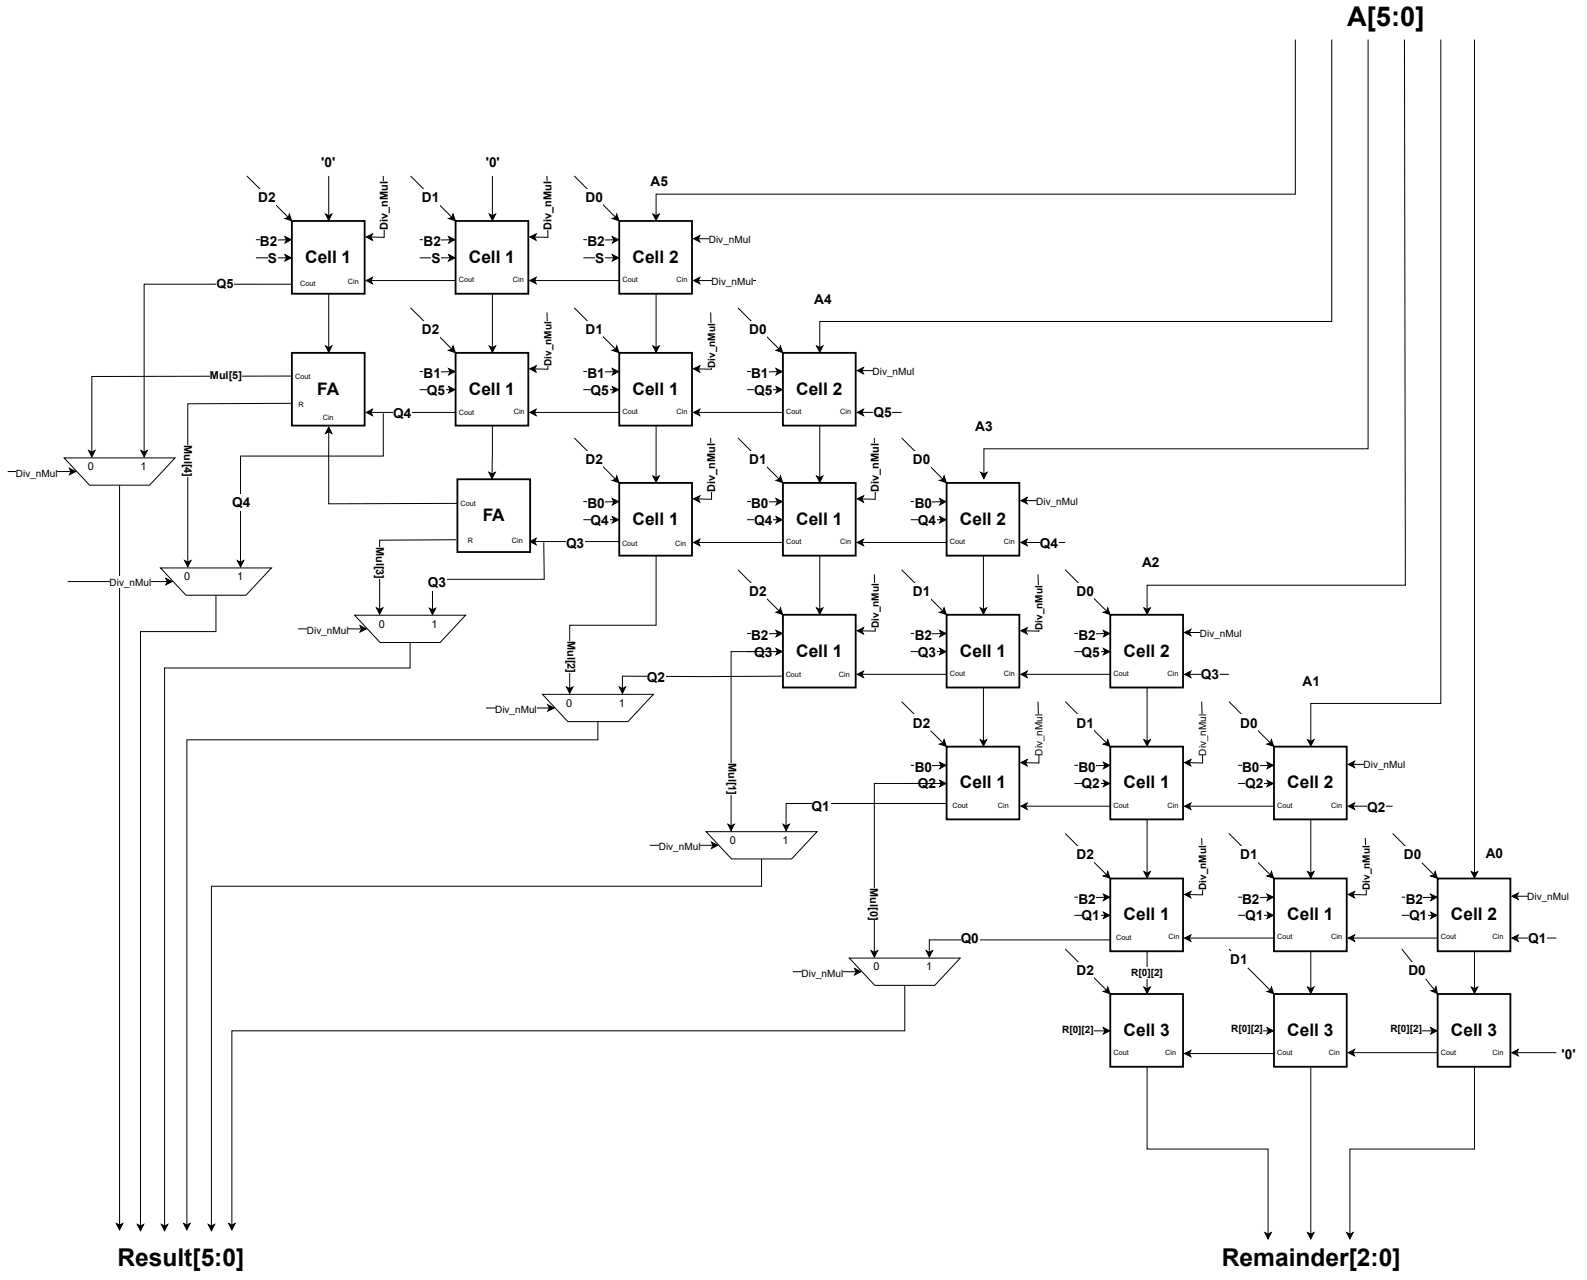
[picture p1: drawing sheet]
<svg xmlns="http://www.w3.org/2000/svg" width="443mm" height="357mm" viewBox="0 0 443 357" stroke-linecap="round" stroke-linejoin="round" font-family="sans-serif">
<path d="M71.4 71.9h8.5M79.5 71l1.8 .9-1.8 .9 .4-.9z" fill="none" stroke="#000" stroke-width=".28"/>
<path d="M79.5 71l1.8 .9-1.8 .9 .4-.9z" fill="#000"/>
<path d="M74.8 69.8h2.6v4.5h-2.6z" fill="#fff"/>
<path d="M68.9 49.1l11.5 11.5M79.5 60.9l.9-.3 .3-.9 .7 1.9z" fill="none" stroke="#000" stroke-width=".28"/>
<path d="M79.5 60.9l.9-.3 .3-.9 .7 1.9z" fill="#000"/>
<path d="M72 52.8h4.9v4.5h-4.9z" fill="#fff"/>
<path d="M90.8 59.7l.9 .5 .9-.5-.9 1.8zM91.7 49.1v11.1M106.9 49.1l.3 17.1-3.7-.1M102.1 66.1l1.8-.9-.4 .9 .4 .9z" fill="none" stroke="#000" stroke-width=".28"/>
<path d="M90.8 59.7l.9 .5 .9-.5-.9 1.8zM102.1 66.1l1.8-.9-.4 .9 .4 .9z" fill="#000"/>
<path d="M105.4 50.6h3.8v13.5h-3.8z" fill="#fff"/>
<path d="M71.4 66.8l8.5 .1M79.5 66l1.8 .9-1.8 .9 .4-.9z" fill="none" stroke="#000" stroke-width=".28"/>
<path d="M79.5 66l1.8 .9-1.8 .9 .4-.9z" fill="#000"/>
<path d="M72.6 65.2h4.8v4.6h-4.8z" fill="#fff"/>
<path d="M117.1 71.9h8.5M125.2 71l1.7 .9-1.7 .9 .4-.9z" fill="none" stroke="#000" stroke-width=".28"/>
<path d="M125.2 71l1.7 .9-1.7 .9 .4-.9z" fill="#000"/>
<path d="M120.5 69.8h2.5v4.5h-2.5z" fill="#fff"/>
<path d="M114.5 49.1l11.6 11.5M125.1 60.9l1-.3 .3-.9 .6 1.9z" fill="none" stroke="#000" stroke-width=".28"/>
<path d="M125.1 60.9l1-.3 .3-.9 .6 1.9z" fill="#000"/>
<path d="M117.7 52.8h4.8v4.5h-4.8z" fill="#fff"/>
<path d="M136.5 59.7l.9 .5 .9-.5-.9 1.8zM137.4 49.1v11.1M152.6 49.1l.2 17.1-3.7-.1M147.8 66.1l1.8-.9-.5 .9 .4 .9z" fill="none" stroke="#000" stroke-width=".28"/>
<path d="M136.5 59.7l.9 .5 .9-.5-.9 1.8zM147.8 66.1l1.8-.9-.5 .9 .4 .9z" fill="#000"/>
<path d="M151.1 50.6h3.8v13.5h-3.8z" fill="#fff"/>
<path d="M102.1 78.3l1.8-.9-.4 .9 .4 .8zM103.5 78.3h23.7M117.1 66.8l8.5 .1M125.1 66l1.8 .9-1.7 .9 .4-.9z" fill="none" stroke="#000" stroke-width=".28"/>
<path d="M102.1 78.3l1.8-.9-.4 .9 .4 .8zM125.1 66l1.8 .9-1.7 .9 .4-.9z" fill="#000"/>
<g fill="#fff">
<path d="M118.2 65.2h4.8v4.6h-4.8z"/>
<path d="M81.4 61.6h20.3v20.3h-20.3z"/>
</g>
<path d="M81.4 61.6h20.3v20.3h-20.3z" fill="none" stroke="#000" stroke-width=".51"/>
<path d="M127.1 61.6h20.3v20.3h-20.3z" fill="#fff"/>
<path d="M127.1 61.6h20.3v20.3h-20.3z" fill="none" stroke="#000" stroke-width=".51"/>
<path d="M162.7 71.9h8.6M170.8 71l1.8 .9-1.8 .9 .5-.9z" fill="none" stroke="#000" stroke-width=".28"/>
<path d="M170.8 71l1.8 .9-1.8 .9 .5-.9z" fill="#000"/>
<path d="M166.2 69.8h2.5v4.5h-2.5z" fill="#fff"/>
<path d="M160.2 49.1l11.5 11.5M172 59.7l.7 1.9-1.9-.7 .9-.3z" fill="none" stroke="#000" stroke-width=".28"/>
<path d="M172 59.7l.7 1.9-1.9-.7 .9-.3z" fill="#000"/>
<path d="M163.4 52.8h4.8v4.5h-4.8z" fill="#fff"/>
<path d="M361.4 11v43.2h-178.4v6M182.1 59.7l.9 .5 .9-.5-.9 1.8zM147.8 78.3l1.8-.9-.5 .9 .5 .8zM149.1 78.3h23.8M162.7 66.8l8.6 .1M170.8 66l1.8 .9-1.8 .9 .5-.9z" fill="none" stroke="#000" stroke-width=".28"/>
<path d="M147.8 78.3l1.8-.9-.5 .9 .5 .8zM170.8 66l1.8 .9-1.8 .9 .5-.9zM182.1 59.7l.9 .5 .9-.5-.9 1.8z" fill="#000"/>
<path d="M163.9 65.2h4.8v4.6h-4.8z" fill="#fff"/>
<path d="M193.5 66.6l1.7-.9-.4 .9 .4 .9zM194.8 66.6h13.6" fill="none" stroke="#000" stroke-width=".28"/>
<path d="M193.5 66.6l1.7-.9-.4 .9 .4 .9z" fill="#000"/>
<path d="M197.9 65.2h11.4v3.3h-11.4z" fill="#fff"/>
<path d="M193.5 78.3l1.7-.9-.4 .9 .4 .8zM194.8 78.3h16.1" fill="none" stroke="#000" stroke-width=".28"/>
<path d="M193.5 78.3l1.7-.9-.4 .9 .4 .8z" fill="#000"/>
<g fill="#fff">
<path d="M198.6 76.9h11.4v3.3h-11.4z"/>
<path d="M172.8 61.6h20.2v20.3h-20.2z"/>
</g>
<path d="M172.8 61.6h20.2v20.3h-20.2z" fill="none" stroke="#000" stroke-width=".51"/>
<path d="M117.1 108.7h8.5M125.2 107.8l1.7 .9-1.7 .9 .4-.9z" fill="none" stroke="#000" stroke-width=".28"/>
<path d="M125.2 107.8l1.7 .9-1.7 .9 .4-.9z" fill="#000"/>
<path d="M119.2 106.5h5.1v4.6h-5.1z" fill="#fff"/>
<path d="M114.5 85.9l11.6 11.5M125.1 97.7l1-.3 .3-.9 .6 1.9z" fill="none" stroke="#000" stroke-width=".28"/>
<path d="M125.1 97.7l1-.3 .3-.9 .6 1.9z" fill="#000"/>
<path d="M117.7 89.5h4.8v4.6h-4.8z" fill="#fff"/>
<path d="M152.6 87.1l.2 15.9-3.7-.1M147.8 102.9l1.8-.9-.5 .9 .4 .9z" fill="none" stroke="#000" stroke-width=".28"/>
<path d="M147.8 102.9l1.8-.9-.5 .9 .4 .9z" fill="#000"/>
<path d="M151.3 89.7h3.3v12.4h-3.3z" fill="#fff"/>
<path d="M117.1 103.6l8.5 .1M125.1 102.8l1.8 .8-1.7 1 .4-.9zM137.4 118.8l-.1 13.4M136.4 131.7l.9 .5 .9-.4-1 1.7z" fill="none" stroke="#000" stroke-width=".28"/>
<path d="M125.1 102.8l1.8 .8-1.7 1 .4-.9zM136.4 131.7l.9 .5 .9-.4-1 1.7z" fill="#000"/>
<path d="M118.2 102h4.8v4.5h-4.8z" fill="#fff"/>
<path d="M162.7 108.7h8.6M170.8 107.8l1.8 .9-1.8 .9 .5-.9z" fill="none" stroke="#000" stroke-width=".28"/>
<path d="M170.8 107.8l1.8 .9-1.8 .9 .5-.9z" fill="#000"/>
<path d="M164.9 106.5h5.1v4.6h-5.1z" fill="#fff"/>
<path d="M160.2 85.9l11.5 11.5M172 96.5l.7 1.9-1.9-.7 .9-.3z" fill="none" stroke="#000" stroke-width=".28"/>
<path d="M172 96.5l.7 1.9-1.9-.7 .9-.3z" fill="#000"/>
<path d="M163.4 89.5h4.8v4.6h-4.8z" fill="#fff"/>
<path d="M198.2 87.1l.3 15.9-3.7-.1M193.5 102.9l1.8-.9-.5 .9 .4 .9z" fill="none" stroke="#000" stroke-width=".28"/>
<path d="M193.5 102.9l1.8-.9-.5 .9 .4 .9z" fill="#000"/>
<path d="M197 90.2h3.3v12.4h-3.3z" fill="#fff"/>
<path d="M147.8 115l1.8-.8-.5 .8 .5 .9zM149.1 115h23.8M162.7 103.6l8.6 .1M170.8 102.8l1.8 .8-1.8 1 .5-.9z" fill="none" stroke="#000" stroke-width=".28"/>
<path d="M147.8 115l1.8-.8-.5 .8 .5 .9zM170.8 102.8l1.8 .8-1.8 1 .5-.9z" fill="#000"/>
<g fill="#fff">
<path d="M163.9 102h4.8v4.5h-4.8z"/>
<path d="M127.1 98.4h20.3v20.3h-20.3z"/>
</g>
<path d="M127.1 98.4h20.3v20.3h-20.3z" fill="none" stroke="#000" stroke-width=".51"/>
<path d="M172.8 98.4h20.2v20.3h-20.2z" fill="#fff"/>
<path d="M172.8 98.4h20.2v20.3h-20.2z" fill="none" stroke="#000" stroke-width=".51"/>
<path d="M208.4 108.7h8.5M216.5 107.8l1.8 .9-1.8 .9 .4-.9z" fill="none" stroke="#000" stroke-width=".28"/>
<path d="M216.5 107.8l1.8 .9-1.8 .9 .4-.9z" fill="#000"/>
<path d="M210.5 106.5h5.1v4.6h-5.1z" fill="#fff"/>
<path d="M205.9 85.9l11.5 11.5M217.7 96.5l.6 1.9-1.8-.7 .9-.3z" fill="none" stroke="#000" stroke-width=".28"/>
<path d="M217.7 96.5l.6 1.9-1.8-.7 .9-.3z" fill="#000"/>
<path d="M209 89.5h4.8v4.6h-4.8z" fill="#fff"/>
<path d="M371.5 11v78.7h-142.8v7.2M227.8 96.5l.9 .4 .9-.4-.9 1.8zM193.5 115l1.7-.8-.4 .8 .4 .9zM194.8 115h23.7M208.4 103.6l8.5 .1M216.5 102.8l1.8 .8-1.8 1 .4-.9z" fill="none" stroke="#000" stroke-width=".28"/>
<path d="M227.8 96.5l.9 .4 .9-.4-.9 1.8zM193.5 115l1.7-.8-.4 .8 .4 .9zM216.5 102.8l1.8 .8-1.8 1 .4-.9z" fill="#000"/>
<path d="M209.5 102h4.9v4.5h-4.9z" fill="#fff"/>
<path d="M239.1 103.4l1.8-.9-.5 .9 .5 .9zM240.4 103.4h13.7" fill="none" stroke="#000" stroke-width=".28"/>
<path d="M239.1 103.4l1.8-.9-.5 .9 .5 .9z" fill="#000"/>
<path d="M243.5 102h11.4v3.3h-11.4z" fill="#fff"/>
<path d="M239.1 115l1.8-.8-.5 .8 .5 .9zM240.4 115h11.1" fill="none" stroke="#000" stroke-width=".28"/>
<path d="M239.1 115l1.8-.8-.5 .8 .5 .9z" fill="#000"/>
<g fill="#fff">
<path d="M243.8 112.9h5.1v4.6h-5.1z"/>
<path d="M218.4 98.4h20.3v20.3h-20.3z"/>
</g>
<path d="M218.4 98.4h20.3v20.3h-20.3z" fill="none" stroke="#000" stroke-width=".51"/>
<path d="M136.5 96.5l.9 .4 .9-.4-.9 1.8zM137.4 82.1v14.8M182.1 96.5l.9 .4 .9-.4-.9 1.8zM183 82.1v14.8M162.7 145h8.6M170.8 144.1l1.8 .9-1.8 .9 .5-.9z" fill="none" stroke="#000" stroke-width=".28"/>
<path d="M136.5 96.5l.9 .4 .9-.4-.9 1.8zM182.1 96.5l.9 .4 .9-.4-.9 1.8zM170.8 144.1l1.8 .9-1.8 .9 .5-.9z" fill="#000"/>
<path d="M164.9 142.8h5.1v4.6h-5.1z" fill="#fff"/>
<path d="M160.2 122.1l11.5 11.6M170.8 134l.9-.3 .3-1 .7 1.9z" fill="none" stroke="#000" stroke-width=".28"/>
<path d="M170.8 134l.9-.3 .3-1 .7 1.9z" fill="#000"/>
<path d="M163.4 125.8h4.8v4.6h-4.8z" fill="#fff"/>
<path d="M193.5 139.1l1.8-.8-.5 .9 .4 .9zM198.2 122.1l.3 17.2-3.7-.1" fill="none" stroke="#000" stroke-width=".28"/>
<path d="M193.5 139.1l1.8-.8-.5 .9 .4 .9z" fill="#000"/>
<path d="M196.7 123.7h3.8v13.4h-3.8z" fill="#fff"/>
<path d="M162.7 139.9h8.6M170.8 139.1l1.8 .8-1.8 .9 .5-.9z" fill="none" stroke="#000" stroke-width=".28"/>
<path d="M170.8 139.1l1.8 .8-1.8 .9 .5-.9z" fill="#000"/>
<path d="M163.9 138.3h4.8v4.5h-4.8z" fill="#fff"/>
<path d="M208.4 145h8.5M216.5 144.1l1.8 .9-1.8 .9 .4-.9z" fill="none" stroke="#000" stroke-width=".28"/>
<path d="M216.5 144.1l1.8 .9-1.8 .9 .4-.9z" fill="#000"/>
<path d="M210.5 142.8h5.1v4.6h-5.1z" fill="#fff"/>
<path d="M205.9 122.1l11.5 11.6M216.5 134l.9-.3 .3-1 .6 1.9z" fill="none" stroke="#000" stroke-width=".28"/>
<path d="M216.5 134l.9-.3 .3-1 .6 1.9z" fill="#000"/>
<path d="M209 125.8h4.8v4.6h-4.8z" fill="#fff"/>
<path d="M239.1 139.1l1.8-.8-.5 .9 .5 .9zM243.9 122.1l.3 17.2-3.8-.1" fill="none" stroke="#000" stroke-width=".28"/>
<path d="M239.1 139.1l1.8-.8-.5 .9 .5 .9z" fill="#000"/>
<path d="M242.4 123.7h3.8v13.4h-3.8z" fill="#fff"/>
<path d="M208.4 139.9h8.5M216.5 139.1l1.8 .8-1.8 .9 .4-.9zM193.5 151.3l1.7-.9-.4 .9 .4 .9zM194.8 151.3h23.7" fill="none" stroke="#000" stroke-width=".28"/>
<path d="M216.5 139.1l1.8 .8-1.8 .9 .4-.9zM193.5 151.3l1.7-.9-.4 .9 .4 .9z" fill="#000"/>
<path d="M209.5 138.3h4.9v4.5h-4.9z" fill="#fff"/>
<path d="M147.8 151.1l1.8-.9-.5 .9 .5 .8zM149.1 151.1h23.8" fill="none" stroke="#000" stroke-width=".28"/>
<path d="M147.8 151.1l1.8-.9-.5 .9 .5 .8z" fill="#000"/>
<g fill="#fff">
<path d="M158 149.4h5.1v4.6h-5.1z"/>
<path d="M172.8 134.7h20.2v20.3h-20.2z"/>
</g>
<path d="M172.8 134.7h20.2v20.3h-20.2z" fill="none" stroke="#000" stroke-width=".51"/>
<path d="M218.4 134.7h20.3v20.3h-20.3z" fill="#fff"/>
<path d="M218.4 134.7h20.3v20.3h-20.3z" fill="none" stroke="#000" stroke-width=".51"/>
<path d="M254.1 145h8.5M262.1 144.1l1.8 .9-1.8 .9 .5-.9z" fill="none" stroke="#000" stroke-width=".28"/>
<path d="M262.1 144.1l1.8 .9-1.8 .9 .5-.9z" fill="#000"/>
<path d="M256.2 142.8h5.1v4.6h-5.1z" fill="#fff"/>
<path d="M251.5 122.1l11.6 11.6M262.1 134l1-.3 .3-1 .6 1.9z" fill="none" stroke="#000" stroke-width=".28"/>
<path d="M262.1 134l1-.3 .3-1 .6 1.9z" fill="#000"/>
<path d="M254.7 125.8h4.8v4.6h-4.8z" fill="#fff"/>
<path d="M381.7 11v114.2h-107.2v7M254.1 139.9h8.5M262.1 139.1l1.8 .8-1.7 .9 .4-.9zM273.6 131.8l.9 .4 .9-.4-.9 1.7zM239.1 151.3l1.8-.9-.5 .9 .5 .9zM240.4 151.3h23.8" fill="none" stroke="#000" stroke-width=".28"/>
<path d="M262.1 139.1l1.8 .8-1.7 .9 .4-.9zM273.6 131.8l.9 .4 .9-.4-.9 1.7zM239.1 151.3l1.8-.9-.5 .9 .5 .9z" fill="#000"/>
<path d="M255.2 138.3h4.8v4.5h-4.8z" fill="#fff"/>
<path d="M284.8 139.6l1.8-.8-.5 .8 .5 .9zM286.1 139.6h13.6" fill="none" stroke="#000" stroke-width=".28"/>
<path d="M284.8 139.6l1.8-.8-.5 .8 .5 .9z" fill="#000"/>
<path d="M289.2 138.3h11.4v3.2h-11.4z" fill="#fff"/>
<path d="M284.8 151.3l1.8-.9-.5 .9 .5 .9zM286.1 151.3h11.1" fill="none" stroke="#000" stroke-width=".28"/>
<path d="M284.8 151.3l1.8-.9-.5 .9 .5 .9z" fill="#000"/>
<g fill="#fff">
<path d="M290.2 149.4h5.1v4.6h-5.1z"/>
<path d="M264.1 134.7h20.3v20.3h-20.3z"/>
</g>
<path d="M264.1 134.7h20.3v20.3h-20.3z" fill="none" stroke="#000" stroke-width=".51"/>
<path d="M208.4 181.8h8.5M216.5 180.9l1.8 .9-1.8 .8 .4-.8z" fill="none" stroke="#000" stroke-width=".28"/>
<path d="M216.5 180.9l1.8 .9-1.8 .8 .4-.8z" fill="#000"/>
<path d="M210.5 179.6h5.1v4.6h-5.1z" fill="#fff"/>
<path d="M205.9 158.9l11.5 11.6M217.7 169.5l.6 1.9-1.8-.6 .9-.3z" fill="none" stroke="#000" stroke-width=".28"/>
<path d="M217.7 169.5l.6 1.9-1.8-.6 .9-.3z" fill="#000"/>
<path d="M209 162.6h4.8v4.6h-4.8z" fill="#fff"/>
<path d="M239.1 175.9l1.8-.8-.5 .9 .5 .9zM243.9 160.2l.3 15.8h-3.8" fill="none" stroke="#000" stroke-width=".28"/>
<path d="M239.1 175.9l1.8-.8-.5 .9 .5 .9z" fill="#000"/>
<path d="M242.6 162.7h3.3v12.5h-3.3z" fill="#fff"/>
<path d="M208.4 176.7h8.5M216.5 175.8l1.8 .9-1.8 .9 .4-.9z" fill="none" stroke="#000" stroke-width=".28"/>
<path d="M216.5 175.8l1.8 .9-1.8 .9 .4-.9z" fill="#000"/>
<path d="M209.5 175h4.9v4.6h-4.9z" fill="#fff"/>
<path d="M254.1 181.8h8.5M262.1 180.9l1.8 .9-1.8 .8 .5-.8z" fill="none" stroke="#000" stroke-width=".28"/>
<path d="M262.1 180.9l1.8 .9-1.8 .8 .5-.8z" fill="#000"/>
<path d="M256.2 179.6h5.1v4.6h-5.1z" fill="#fff"/>
<path d="M251.5 158.9l11.6 11.6M262.1 170.8l1-.3 .3-1 .6 1.9z" fill="none" stroke="#000" stroke-width=".28"/>
<path d="M262.1 170.8l1-.3 .3-1 .6 1.9z" fill="#000"/>
<path d="M254.7 162.6h4.8v4.6h-4.8z" fill="#fff"/>
<path d="M284.8 175.9l1.8-.8-.5 .9 .4 .9zM289.6 160.2l.2 15.8h-3.7" fill="none" stroke="#000" stroke-width=".28"/>
<path d="M284.8 175.9l1.8-.8-.5 .9 .4 .9z" fill="#000"/>
<path d="M288.3 163.2h3.3v12.5h-3.3z" fill="#fff"/>
<path d="M254.1 176.7h8.5M262.1 175.8l1.8 .9-1.7 .9 .4-.9zM239.1 188.1l1.8-.9-.5 .9 .5 .9zM240.4 188.1h23.8" fill="none" stroke="#000" stroke-width=".28"/>
<path d="M262.1 175.8l1.8 .9-1.7 .9 .4-.9zM239.1 188.1l1.8-.9-.5 .9 .5 .9z" fill="#000"/>
<g fill="#fff">
<path d="M255.2 175h4.8v4.6h-4.8z"/>
<path d="M218.4 171.5h20.3v20.3h-20.3z"/>
</g>
<path d="M218.4 171.5h20.3v20.3h-20.3z" fill="none" stroke="#000" stroke-width=".51"/>
<path d="M264.1 171.5h20.3v20.3h-20.3z" fill="#fff"/>
<path d="M264.1 171.5h20.3v20.3h-20.3z" fill="none" stroke="#000" stroke-width=".51"/>
<path d="M299.7 181.8h8.5M307.8 180.9l1.8 .9-1.8 .8 .4-.8z" fill="none" stroke="#000" stroke-width=".28"/>
<path d="M307.8 180.9l1.8 .9-1.8 .8 .4-.8z" fill="#000"/>
<path d="M301.9 179.6h5v4.6h-5z" fill="#fff"/>
<path d="M297.2 158.9l11.5 11.6M307.8 170.8l.9-.3 .3-1 .7 1.9z" fill="none" stroke="#000" stroke-width=".28"/>
<path d="M307.8 170.8l.9-.3 .3-1 .7 1.9z" fill="#000"/>
<path d="M300.3 162.6h4.9v4.6h-4.9z" fill="#fff"/>
<path d="M391.8 11l.3 152.2h-72.1v6.8M299.7 176.7h8.5M307.8 175.8l1.8 .9-1.8 .9 .4-.9zM319.1 169.5l.9 .5 .9-.5-.9 1.8zM284.8 188.1l1.8-.9-.5 .9 .5 .9zM286.1 188.1h23.8" fill="none" stroke="#000" stroke-width=".28"/>
<path d="M307.8 175.8l1.8 .9-1.8 .9 .4-.9zM319.1 169.5l.9 .5 .9-.5-.9 1.8zM284.8 188.1l1.8-.9-.5 .9 .5 .9z" fill="#000"/>
<path d="M300.9 175h4.8v4.6h-4.8z" fill="#fff"/>
<path d="M330.4 176.4l1.8-.9-.4 .9 .4 .9zM331.8 176.4h13.6" fill="none" stroke="#000" stroke-width=".28"/>
<path d="M330.4 176.4l1.8-.9-.4 .9 .4 .9z" fill="#000"/>
<path d="M334.8 175h11.5v3.3h-11.5z" fill="#fff"/>
<path d="M330.4 188.1l1.8-.9-.4 .9 .4 .9zM331.8 188.1h11" fill="none" stroke="#000" stroke-width=".28"/>
<path d="M330.4 188.1l1.8-.9-.4 .9 .4 .9z" fill="#000"/>
<g fill="#fff">
<path d="M335.1 185.9h5.1v4.6h-5.1z"/>
<path d="M309.7 171.5h20.3v20.3h-20.3z"/>
</g>
<path d="M309.7 171.5h20.3v20.3h-20.3z" fill="none" stroke="#000" stroke-width=".51"/>
<path d="M183 118.8v14.4M228.7 118.8v14.4M182.1 132.8l.9 .4 .9-.4-.9 1.7zM227.8 132.8l.9 .4 .9-.4-.9 1.7zM228.7 155.1v14.9M274.3 155.1v14.9M227.8 169.5l.9 .5 .9-.5-.9 1.8zM273.5 169.5l.8 .5 .9-.5-.9 1.8zM254.1 218.5h8.5M262.1 217.7l1.8 .8-1.8 .9 .5-.9z" fill="none" stroke="#000" stroke-width=".28"/>
<path d="M182.1 132.8l.9 .4 .9-.4-.9 1.7zM227.8 132.8l.9 .4 .9-.4-.9 1.7zM227.8 169.5l.9 .5 .9-.5-.9 1.8zM273.5 169.5l.8 .5 .9-.5-.9 1.8zM262.1 217.7l1.8 .8-1.8 .9 .5-.9z" fill="#000"/>
<path d="M256.2 216.4h5.1v4.5h-5.1z" fill="#fff"/>
<path d="M251.5 195.7l11.6 11.6M262.1 207.6l1-.3 .3-1 .6 1.9z" fill="none" stroke="#000" stroke-width=".28"/>
<path d="M262.1 207.6l1-.3 .3-1 .6 1.9z" fill="#000"/>
<path d="M254.7 199.4h4.8v4.6h-4.8z" fill="#fff"/>
<path d="M289.6 195.7l.2 17.1-3.7-.1M284.8 212.7l1.8-.8-.5 .8 .4 .9z" fill="none" stroke="#000" stroke-width=".28"/>
<path d="M284.8 212.7l1.8-.8-.5 .8 .4 .9z" fill="#000"/>
<path d="M288.3 199.3h3.3v11.4h-3.3z" fill="#fff"/>
<path d="M254.1 213.5h8.5M262.1 212.6l1.8 .9-1.7 .9 .4-.9z" fill="none" stroke="#000" stroke-width=".28"/>
<path d="M262.1 212.6l1.8 .9-1.7 .9 .4-.9z" fill="#000"/>
<path d="M255.2 211.8h4.8v4.6h-4.8z" fill="#fff"/>
<path d="M299.7 218.5h8.5M307.8 217.7l1.8 .8-1.8 .9 .4-.9z" fill="none" stroke="#000" stroke-width=".28"/>
<path d="M307.8 217.7l1.8 .8-1.8 .9 .4-.9z" fill="#000"/>
<path d="M301.9 216.4h5v4.5h-5z" fill="#fff"/>
<path d="M297.2 195.7l11.5 11.6M307.8 207.6l.9-.3 .3-1 .7 1.9z" fill="none" stroke="#000" stroke-width=".28"/>
<path d="M307.8 207.6l.9-.3 .3-1 .7 1.9z" fill="#000"/>
<path d="M300.3 199.4h4.9v4.6h-4.9z" fill="#fff"/>
<path d="M335.2 195.7l.3 17.1-3.7-.1M330.4 212.7l1.8-.8-.4 .8 .4 .9z" fill="none" stroke="#000" stroke-width=".28"/>
<path d="M330.4 212.7l1.8-.8-.4 .8 .4 .9z" fill="#000"/>
<path d="M334 199.3h3.3v11.4h-3.3z" fill="#fff"/>
<path d="M299.7 213.5h8.5M307.8 212.6l1.8 .9-1.8 .9 .4-.9zM284.8 224.9l1.8-.9-.5 .9 .5 .9zM286.1 224.9h23.8" fill="none" stroke="#000" stroke-width=".28"/>
<path d="M307.8 212.6l1.8 .9-1.8 .9 .4-.9zM284.8 224.9l1.8-.9-.5 .9 .5 .9z" fill="#000"/>
<g fill="#fff">
<path d="M300.9 211.8h4.8v4.6h-4.8z"/>
<path d="M264.1 208.3h20.3v20.3h-20.3z"/>
</g>
<path d="M264.1 208.3h20.3v20.3h-20.3z" fill="none" stroke="#000" stroke-width=".51"/>
<path d="M309.7 208.3h20.3v20.3h-20.3z" fill="#fff"/>
<path d="M309.7 208.3h20.3v20.3h-20.3z" fill="none" stroke="#000" stroke-width=".51"/>
<path d="M345.4 218.5h8.5M353.5 217.7l1.7 .8-1.7 .9 .4-.9z" fill="none" stroke="#000" stroke-width=".28"/>
<path d="M353.5 217.7l1.7 .8-1.7 .9 .4-.9z" fill="#000"/>
<path d="M347.5 216.4h5.1v4.5h-5.1z" fill="#fff"/>
<path d="M342.8 195.7l11.6 11.6M353.4 207.6l1-.3 .3-1 .6 1.9z" fill="none" stroke="#000" stroke-width=".28"/>
<path d="M353.4 207.6l1-.3 .3-1 .6 1.9z" fill="#000"/>
<path d="M346 199.4h4.8v4.6h-4.8z" fill="#fff"/>
<path d="M401.9 11v185.2h-36.2v10.6M345.4 213.5h8.5M353.4 212.6l1.8 .9-1.7 .9 .4-.9zM364.8 206.3l.9 .5 .9-.5-.9 1.8zM330.4 224.9l1.8-.9-.4 .9 .4 .9zM331.8 224.9h23.7" fill="none" stroke="#000" stroke-width=".28"/>
<path d="M353.4 212.6l1.8 .9-1.7 .9 .4-.9zM364.8 206.3l.9 .5 .9-.5-.9 1.8zM330.4 224.9l1.8-.9-.4 .9 .4 .9z" fill="#000"/>
<path d="M346.5 211.8h4.8v4.6h-4.8z" fill="#fff"/>
<path d="M376.1 213.2l1.8-.9-.5 .9 .5 .9zM377.4 213.2h13.6" fill="none" stroke="#000" stroke-width=".28"/>
<path d="M376.1 213.2l1.8-.9-.5 .9 .5 .9z" fill="#000"/>
<path d="M380.5 211.8h11.4v3.3h-11.4z" fill="#fff"/>
<path d="M376.1 224.9l1.8-.9-.5 .9 .5 .9zM377.4 224.9h11.1" fill="none" stroke="#000" stroke-width=".28"/>
<path d="M376.1 224.9l1.8-.9-.5 .9 .5 .9z" fill="#000"/>
<g fill="#fff">
<path d="M381.5 223h5.1v4.5h-5.1z"/>
<path d="M355.4 208.3h20.3v20.3h-20.3z"/>
</g>
<path d="M355.4 208.3h20.3v20.3h-20.3z" fill="none" stroke="#000" stroke-width=".51"/>
<path d="M299.7 255.3h8.5M307.8 254.4l1.8 .9-1.8 .9 .4-.9z" fill="none" stroke="#000" stroke-width=".28"/>
<path d="M307.8 254.4l1.8 .9-1.8 .9 .4-.9z" fill="#000"/>
<path d="M301.9 253.2h5v4.5h-5z" fill="#fff"/>
<path d="M297.2 232.5l11.5 11.5M307.8 244.3l.9-.3 .3-.9 .7 1.9z" fill="none" stroke="#000" stroke-width=".28"/>
<path d="M307.8 244.3l.9-.3 .3-.9 .7 1.9z" fill="#000"/>
<path d="M300.3 236.2h4.9v4.5h-4.9z" fill="#fff"/>
<path d="M335.2 233.8l.3 15.8-3.7-.1M330.4 249.5l1.8-.9-.4 .9 .4 .9z" fill="none" stroke="#000" stroke-width=".28"/>
<path d="M330.4 249.5l1.8-.9-.4 .9 .4 .9z" fill="#000"/>
<path d="M334 235.8h3.3v12.4h-3.3z" fill="#fff"/>
<path d="M299.7 250.2l8.5 .1M307.8 249.4l1.8 .9-1.8 .9 .4-.9z" fill="none" stroke="#000" stroke-width=".28"/>
<path d="M307.8 249.4l1.8 .9-1.8 .9 .4-.9z" fill="#000"/>
<path d="M300.9 248.6h4.8v4.6h-4.8z" fill="#fff"/>
<path d="M345.4 255.3h8.5M353.5 254.4l1.7 .9-1.7 .9 .4-.9z" fill="none" stroke="#000" stroke-width=".28"/>
<path d="M353.5 254.4l1.7 .9-1.7 .9 .4-.9z" fill="#000"/>
<path d="M347.5 253.2h5.1v4.5h-5.1z" fill="#fff"/>
<path d="M342.8 232.5l11.6 11.5M353.4 244.3l1-.3 .3-.9 .6 1.9z" fill="none" stroke="#000" stroke-width=".28"/>
<path d="M353.4 244.3l1-.3 .3-.9 .6 1.9z" fill="#000"/>
<path d="M346 236.2h4.8v4.5h-4.8z" fill="#fff"/>
<path d="M380.9 233.8l.2 15.8-3.7-.1M376.1 249.5l1.8-.9-.5 .9 .5 .9z" fill="none" stroke="#000" stroke-width=".28"/>
<path d="M376.1 249.5l1.8-.9-.5 .9 .5 .9z" fill="#000"/>
<path d="M379.6 235.8h3.3v12.4h-3.3z" fill="#fff"/>
<path d="M345.4 250.2l8.5 .1M353.4 249.4l1.8 .9-1.7 .9 .4-.9zM330.4 261.7l1.8-.9-.4 .9 .4 .9zM331.8 261.7h23.7M364.8 275.3l.9 .5 .9-.5-.9 1.8zM365.7 265.5v10.3" fill="none" stroke="#000" stroke-width=".28"/>
<path d="M353.4 249.4l1.8 .9-1.7 .9 .4-.9zM330.4 261.7l1.8-.9-.4 .9 .4 .9zM364.8 275.3l.9 .5 .9-.5-.9 1.8z" fill="#000"/>
<g fill="#fff">
<path d="M346.5 248.6h4.8v4.6h-4.8z"/>
<path d="M309.7 245h20.3v20.3h-20.3z"/>
</g>
<path d="M309.7 245h20.3v20.3h-20.3z" fill="none" stroke="#000" stroke-width=".51"/>
<path d="M355.4 245h20.3v20.3h-20.3z" fill="#fff"/>
<path d="M355.4 245h20.3v20.3h-20.3z" fill="none" stroke="#000" stroke-width=".51"/>
<path d="M391 255.3h8.6M399.1 254.4l1.8 .9-1.8 .9 .5-.9z" fill="none" stroke="#000" stroke-width=".28"/>
<path d="M399.1 254.4l1.8 .9-1.8 .9 .5-.9z" fill="#000"/>
<path d="M393.2 253.2h5.1v4.5h-5.1z" fill="#fff"/>
<path d="M388.5 232.5l11.5 11.5M399.1 244.3l.9-.3 .4-.9 .6 1.9z" fill="none" stroke="#000" stroke-width=".28"/>
<path d="M399.1 244.3l.9-.3 .4-.9 .6 1.9z" fill="#000"/>
<path d="M391.7 236.2h4.8v4.5h-4.8z" fill="#fff"/>
<path d="M411.3 11v232.6M391 250.2l8.6 .1M399.1 249.4l1.8 .9-1.8 .9 .5-.9zM410.4 243.1l.9 .5 .9-.5-.9 1.8zM376.1 261.7l1.8-.9-.5 .9 .5 .9zM377.4 261.7h23.8" fill="none" stroke="#000" stroke-width=".28"/>
<path d="M399.1 249.4l1.8 .9-1.8 .9 .5-.9zM410.4 243.1l.9 .5 .9-.5-.9 1.8zM376.1 261.7l1.8-.9-.5 .9 .5 .9z" fill="#000"/>
<path d="M392.2 248.6h4.8v4.6h-4.8z" fill="#fff"/>
<path d="M421.8 250l1.7-.9-.4 .9 .4 .9zM423.1 250h13.6" fill="none" stroke="#000" stroke-width=".28"/>
<path d="M421.8 250l1.7-.9-.4 .9 .4 .9z" fill="#000"/>
<path d="M426.2 248.6h11.4v3.3h-11.4z" fill="#fff"/>
<path d="M421.8 261.7l1.7-.9-.4 .9 .4 .9zM423.1 261.7h11.1" fill="none" stroke="#000" stroke-width=".28"/>
<path d="M421.8 261.7l1.7-.9-.4 .9 .4 .9z" fill="#000"/>
<path d="M426.4 259.5h5.1v4.6h-5.1z" fill="#fff"/>
<path d="M410.4 275.3l.9 .5 .9-.5-.9 1.8zM411.3 265.5v10.3" fill="none" stroke="#000" stroke-width=".28"/>
<path d="M410.4 275.3l.9 .5 .9-.5-.9 1.8z" fill="#000"/>
<path d="M401.1 245h20.3v20.3h-20.3z" fill="#fff"/>
<path d="M401.1 245h20.3v20.3h-20.3z" fill="none" stroke="#000" stroke-width=".51"/>
<g fill="none" stroke="#000" stroke-width=".28">
<path d="M90.8 96.5l.9 .4 .9-.4-.9 1.8zM91.7 82.1v14.8M91.7 119.1l.9 1.8-.9-.4-.9 .4zM102.1 115l1.8-.8-.4 .8 .4 .9zM103.5 115h23.7M91.7 120.5v20l35.8-.1M274.3 191.9v14.9M320 191.9v14.9M273.5 206.3l.8 .5 .9-.5-.9 1.8zM319.1 206.3l.9 .5 .9-.5-.9 1.8zM320 228.7v14.9M365.7 228.7v14.9"/>
<path d="M319.1 243.1l.9 .5 .9-.5-.9 1.8zM364.8 243.1l.9 .5 .9-.5-.9 1.8z"/>
</g>
<path d="M90.8 96.5l.9 .4 .9-.4-.9 1.8zM91.7 119.1l.9 1.8-.9-.4-.9 .4zM102.1 115l1.8-.8-.4 .8 .4 .9zM273.5 206.3l.8 .5 .9-.5-.9 1.8zM319.1 206.3l.9 .5 .9-.5-.9 1.8zM319.1 243.1l.9 .5 .9-.5-.9 1.8zM364.8 243.1l.9 .5 .9-.5-.9 1.8z" fill="#000"/>
<g fill="#fff">
<path d="M109.8 113.1h5.1v4.6h-5.1z"/>
<path d="M81.4 98.4h20.3v20.3h-20.3z"/>
</g>
<path d="M81.4 98.4h20.3v20.3h-20.3z" fill="none" stroke="#000" stroke-width=".51"/>
<path d="M2.2 131.5h17.6M19.4 130.6l1.8 .9-1.8 .9 .4-.9z" fill="none" stroke="#000" stroke-width=".28"/>
<path d="M19.4 130.6l1.8 .9-1.8 .9 .4-.9z" fill="#000"/>
<path d="M4.6 130.4h11.4v3.3h-11.4z" fill="#fff"/>
<path d="M33.4 135.3v206.4M32.5 341.3l.9 .4 .8-.4-.8 1.8z" fill="none" stroke="#000" stroke-width=".28"/>
<path d="M32.5 341.3l.9 .4 .8-.4-.8 1.8z" fill="#000"/>
<path d="M17.9 127.7h30.9l-7.1 7.6h-16.7z" fill="#fff"/>
<path d="M17.9 127.7h30.9l-7.1 7.6h-16.7z" fill="none" stroke="#000" stroke-width=".28"/>
<path d="M127.6 133.7h20.3v20.3h-20.3z" fill="#fff"/>
<path d="M127.6 133.7h20.3v20.3h-20.3z" fill="none" stroke="#000" stroke-width=".51"/>
<path d="M81.6 79.3h-41.4v46.8M39.3 125.7l.9 .4 .9-.4-.9 1.7z" fill="none" stroke="#000" stroke-width=".28"/>
<path d="M39.3 125.7l.9 .4 .9-.4-.9 1.7z" fill="#000"/>
<path d="M60.4 77.1h4.8v4.3h-4.8z" fill="#fff"/>
<path d="M81.6 104.9l-56 .1v21.1M24.7 125.7l.9 .4 .9-.4-.9 1.7z" fill="none" stroke="#000" stroke-width=".28"/>
<path d="M24.7 125.7l.9 .4 .9-.4-.9 1.7z" fill="#000"/>
<path d="M58.6 103h8.9v3.8h-8.9z" fill="#fff"/>
<path d="M18.9 162.2h27.8M46.3 161.3l1.7 .9-1.7 .9 .4-.9z" fill="none" stroke="#000" stroke-width=".28"/>
<path d="M46.3 161.3l1.7 .9-1.7 .9 .4-.9z" fill="#000"/>
<path d="M30.7 160.8h11.4v3.3h-11.4z" fill="#fff"/>
<path d="M106.9 115.3v11.9h-39.8v29.6M66.2 156.4l.9 .4 .9-.4-.9 1.7z" fill="none" stroke="#000" stroke-width=".28"/>
<path d="M66.2 156.4l.9 .4 .9-.4-.9 1.7z" fill="#000"/>
<path d="M64.9 137.7h5.1v4.6h-5.1z" fill="#fff"/>
<path d="M60.2 166v10.2h-21v165.8M38.3 341.5l.9 .5 .9-.5-.9 1.8z" fill="none" stroke="#000" stroke-width=".28"/>
<path d="M38.3 341.5l.9 .5 .9-.5-.9 1.8z" fill="#000"/>
<path d="M44.8 158.4h30.9l-7.1 7.6h-16.7z" fill="#fff"/>
<path d="M81.6 112.5l-29.2 .1v44.2M44.8 158.4h30.9l-7.1 7.6h-16.7zM51.5 156.4l.9 .4 .9-.4-.9 1.7z" fill="none" stroke="#000" stroke-width=".28"/>
<path d="M51.5 156.4l.9 .4 .9-.4-.9 1.7z" fill="#000"/>
<path d="M50.4 124.2h3.8v8.9h-3.8z" fill="#fff"/>
<path d="M83.2 175.4h17.7M100.4 174.5l1.8 .9-1.8 .9 .5-.9z" fill="none" stroke="#000" stroke-width=".28"/>
<path d="M100.4 174.5l1.8 .9-1.8 .9 .5-.9z" fill="#000"/>
<path d="M85.7 174.3h11.5v3.3h-11.5z" fill="#fff"/>
<path d="M151.7 151.3l.1 10.3h-31.2l.1 8.5M119.8 169.7l.9 .4 .8-.4-.8 1.7z" fill="none" stroke="#000" stroke-width=".28"/>
<path d="M119.8 169.7l.9 .4 .8-.4-.8 1.7z" fill="#000"/>
<path d="M119.5 160.3h5.1v4.6h-5.1z" fill="#fff"/>
<path d="M114.4 179.2v7.1h-68.5v155.7M45 341.5l.9 .5 .9-.5-.9 1.8z" fill="none" stroke="#000" stroke-width=".28"/>
<path d="M45 341.5l.9 .5 .9-.5-.9 1.8z" fill="#000"/>
<path d="M98.9 171.6h31l-7.1 7.6h-16.8z" fill="#fff"/>
<path d="M127.2 150.6l-21.3 .1v19.3M98.9 171.6h31l-7.1 7.6h-16.8zM105 169.5l.9 .5 .9-.5-.9 1.8z" fill="none" stroke="#000" stroke-width=".28"/>
<path d="M105 169.5l.9 .5 .9-.5-.9 1.8z" fill="#000"/>
<path d="M103.9 152.6h3.8v8.9h-3.8z" fill="#fff"/>
<path d="M135.6 197.5h17.7M152.8 196.6l1.8 .9-1.8 .9 .5-.9z" fill="none" stroke="#000" stroke-width=".28"/>
<path d="M152.8 196.6l1.8 .9-1.8 .9 .5-.9z" fill="#000"/>
<path d="M138.3 196.3h11.4v3.3h-11.4z" fill="#fff"/>
<path d="M166.8 201.3v5.1h-114.7v135.3M51.2 341.3l.9 .4 .9-.4-.9 1.8z" fill="none" stroke="#000" stroke-width=".28"/>
<path d="M51.2 341.3l.9 .4 .9-.4-.9 1.8z" fill="#000"/>
<path d="M151.3 193.7h31l-7.1 7.6h-16.8z" fill="#fff"/>
<path d="M183 155.1v19.3h-24.1v17.7M151.3 193.7h31l-7.1 7.6h-16.8zM158 191.6l.9 .5 .9-.5-.9 1.8z" fill="none" stroke="#000" stroke-width=".28"/>
<path d="M158 191.6l.9 .5 .9-.5-.9 1.8z" fill="#000"/>
<path d="M157.3 178.8h3.8v8.9h-3.8z" fill="#fff"/>
<path d="M172.8 191.6l.8 .5 .9-.5-.9 1.8zM218.5 188.6h-44.9v3.5" fill="none" stroke="#000" stroke-width=".28"/>
<path d="M172.8 191.6l.8 .5 .9-.5-.9 1.8z" fill="#000"/>
<path d="M180.6 186.7h5.1v4.6h-5.1z" fill="#fff"/>
<path d="M181.2 235.8h17.7M198.5 234.9l1.7 .9-1.7 .9 .4-.9z" fill="none" stroke="#000" stroke-width=".28"/>
<path d="M198.5 234.9l1.7 .9-1.7 .9 .4-.9z" fill="#000"/>
<path d="M183.9 234.6h11.4v3.3h-11.4z" fill="#fff"/>
<path d="M212.5 239.6v7.6h-153.5v94.8M58.1 341.5l.9 .5 .9-.5-.9 1.8z" fill="none" stroke="#000" stroke-width=".28"/>
<path d="M58.1 341.5l.9 .5 .9-.5-.9 1.8z" fill="#000"/>
<path d="M197 232h30.9l-7.1 7.6h-16.7z" fill="#fff"/>
<path d="M218.5 181.8h-14.5v48.6M197 232h30.9l-7.1 7.6h-16.7zM203.1 229.9l.9 .5 .8-.5-.8 1.8z" fill="none" stroke="#000" stroke-width=".28"/>
<path d="M203.1 229.9l.9 .5 .8-.5-.8 1.8z" fill="#000"/>
<path d="M202.2 212.8h3.8v8.9h-3.8z" fill="#fff"/>
<path d="M218.4 229.9l.9 .5 .9-.5-.9 1.8zM264.2 224.1h-44.9v6.3" fill="none" stroke="#000" stroke-width=".28"/>
<path d="M218.4 229.9l.9 .5 .9-.5-.9 1.8z" fill="#000"/>
<path d="M226.5 222.7h5.1v4.6h-5.1z" fill="#fff"/>
<path d="M221.2 271h17.7M238.4 270.2l1.8 .8-1.8 .9 .5-.9z" fill="none" stroke="#000" stroke-width=".28"/>
<path d="M238.4 270.2l1.8 .8-1.8 .9 .5-.9z" fill="#000"/>
<path d="M223.7 269.9h11.5v3.3h-11.5z" fill="#fff"/>
<path d="M252.4 274.9v12.6h-187.7v54.2M63.8 341.3l.9 .4 .9-.4-.9 1.8z" fill="none" stroke="#000" stroke-width=".28"/>
<path d="M63.8 341.3l.9 .4 .9-.4-.9 1.8z" fill="#000"/>
<path d="M236.9 267.2h31l-7.1 7.7h-16.8z" fill="#fff"/>
<path d="M264.2 218.5h-20.3v47.1M236.9 267.2h31l-7.1 7.7h-16.8zM243 265.2l.9 .4 .9-.4-.9 1.8z" fill="none" stroke="#000" stroke-width=".28"/>
<path d="M243 265.2l.9 .4 .9-.4-.9 1.8z" fill="#000"/>
<path d="M241.8 247.8h3.8v8.9h-3.8z" fill="#fff"/>
<path d="M258.4 265.2l.9 .4 .8-.4-.8 1.8zM309.9 262.2h-50.6v3.4" fill="none" stroke="#000" stroke-width=".28"/>
<path d="M258.4 265.2l.9 .4 .8-.4-.8 1.8z" fill="#000"/>
<path d="M268.1 259.5h5.1v4.6h-5.1z" fill="#fff"/>
<path d="M389.3 287.5h10.3M399.1 286.7l1.8 .8-1.8 .9 .5-.9zM411.3 297.7v22.8h-34.7v23.8M421.8 293.6l1.7-.9-.4 .9 .4 .9zM423.1 293.6h11.1M375.7 343.8l.9 .5 .9-.5-.9 1.8z" fill="none" stroke="#000" stroke-width=".28"/>
<path d="M399.1 286.7l1.8 .8-1.8 .9 .5-.9zM421.8 293.6l1.7-.9-.4 .9 .4 .9zM375.7 343.8l.9 .5 .9-.5-.9 1.8z" fill="#000"/>
<g fill="#fff">
<path d="M387.9 285.4h8.8v3.3h-8.8z"/>
<path d="M401.1 277.3h20.3v20.3h-20.3z"/>
</g>
<path d="M401.1 277.3h20.3v20.3h-20.3z" fill="none" stroke="#000" stroke-width=".51"/>
<path d="M343.6 287.5h10.3M353.5 286.7l1.7 .8-1.7 .9 .4-.9zM365.7 297.7v46.6M364.8 343.8l.9 .5 .9-.5-.9 1.8z" fill="none" stroke="#000" stroke-width=".28"/>
<path d="M353.5 286.7l1.7 .8-1.7 .9 .4-.9zM364.8 343.8l.9 .5 .9-.5-.9 1.8z" fill="#000"/>
<g fill="#fff">
<path d="M343.5 285.4h8.9v3.3h-8.9z"/>
<path d="M355.4 277.3h20.3v20.3h-20.3z"/>
</g>
<path d="M355.4 277.3h20.3v20.3h-20.3z" fill="none" stroke="#000" stroke-width=".51"/>
<path d="M297.9 287.5h10.3M307.8 286.7l1.8 .8-1.8 .9 .4-.9z" fill="none" stroke="#000" stroke-width=".28"/>
<path d="M307.8 286.7l1.8 .8-1.8 .9 .4-.9z" fill="#000"/>
<path d="M296.3 285.6h8.9v3.3h-8.9z" fill="#fff"/>
<path d="M320 297.7v22.8h33.7v23.8M352.9 343.8l.8 .5 .9-.5-.9 1.8z" fill="none" stroke="#000" stroke-width=".28"/>
<path d="M352.9 343.8l.8 .5 .9-.5-.9 1.8z" fill="#000"/>
<path d="M309.7 277.3h20.3v20.3h-20.3z" fill="#fff"/>
<path d="M309.7 277.3h20.3v20.3h-20.3z" fill="none" stroke="#000" stroke-width=".51"/>
<path d="M319.1 275.3l.9 .5 .9-.5-.9 1.8zM320 265.5v10.3" fill="none" stroke="#000" stroke-width=".28"/>
<path d="M319.1 275.3l.9 .5 .9-.5-.9 1.8z" fill="#000"/>
<path d="M315.6 269.7h8.8v3.3h-8.8z" fill="#fff"/>
<path d="M391 264.7l9.2 11.4M399.2 276.3l1-.2 .4-.9 .4 2zM330.4 293.9l1.8-.9-.4 .9 .4 .9zM331.8 293.9h23.7M376.1 293.6l1.8-.9-.5 .9 .5 .9zM377.4 293.6h23.8" fill="none" stroke="#000" stroke-width=".28"/>
<path d="M399.2 276.3l1-.2 .4-.9 .4 2zM330.4 293.9l1.8-.9-.4 .9 .4 .9zM376.1 293.6l1.8-.9-.5 .9 .5 .9z" fill="#000"/>
<path d="M392.9 268.4h4.9v4.6h-4.9z" fill="#fff"/>
<path d="M342.8 264.7l11.6 11.5M353.4 276.6l1-.4 .3-.9 .6 1.9z" fill="none" stroke="#000" stroke-width=".28"/>
<path d="M353.4 276.6l1-.4 .3-.9 .6 1.9z" fill="#000"/>
<path d="M343.2 265.3h4.8v4.6h-4.8z" fill="#fff"/>
<path d="M297.2 264.7l11.5 11.5M307.8 276.6l.9-.4 .3-.9 .7 1.9z" fill="none" stroke="#000" stroke-width=".28"/>
<path d="M307.8 276.6l.9-.4 .3-.9 .7 1.9z" fill="#000"/>
<path d="M300.3 268.4h4.9v4.6h-4.9z" fill="#fff"/>
<text font-size="7.6" x="375.8" y="7.4">A[5:0]</text>
<g font-size="6.8">
<text x="32.8" y="353.1">Result[5:0]</text>
<text x="340.9" y="353.1">Remainder[2:0]</text>
</g>
<g font-size="4.8">
<text x="85.1" y="73.3">Cell 1</text>
<text x="130.8" y="73.3">Cell 1</text>
<text x="176.5" y="73.3">Cell 2</text>
<text x="88.5" y="110.1">FA</text>
<text x="130.8" y="110.1">Cell 1</text>
<text x="176.5" y="110.1">Cell 1</text>
<text x="222.1" y="110.1">Cell 2</text>
<text x="134.7" y="145.4">FA</text>
<text x="176.5" y="146.4">Cell 1</text>
<text x="222.1" y="146.4">Cell 1</text>
<text x="267.8" y="146.4">Cell 2</text>
<text x="222.1" y="183.2">Cell 1</text>
<text x="267.8" y="183.2">Cell 1</text>
<text x="313.4" y="183.2">Cell 2</text>
<text x="267.8" y="219.9">Cell 1</text>
<text x="313.4" y="219.9">Cell 1</text>
<text x="359.1" y="219.9">Cell 2</text>
<text x="313.4" y="256.7">Cell 1</text>
<text x="359.1" y="256.7">Cell 1</text>
<text x="404.8" y="256.7">Cell 2</text>
<text x="313.4" y="288.9">Cell 3</text>
<text x="359.1" y="288.9">Cell 3</text>
<text x="404.8" y="288.9">Cell 3</text>
</g>
<g font-size="3.8">
<text x="89.6" y="46.7">'0'</text>
<text x="135.5" y="46.7">'0'</text>
<text x="181.5" y="51.7">A5</text>
<text x="72" y="56.3">D2</text>
<text x="117.7" y="56.3">D1</text>
<text x="163.3" y="56.3">D0</text>
<text x="72.5" y="68.7">B2</text>
<text x="118.2" y="68.7">B2</text>
<text x="163.8" y="68.7">B2</text>
<text x="74.7" y="73.3">S</text>
<text x="120.4" y="73.3">S</text>
<text x="166" y="73.3">S</text>
<text x="227.1" y="84.7">A4</text>
<text x="117.7" y="93.1">D2</text>
<text x="163.3" y="93.1">D1</text>
<text x="209" y="93.1">D0</text>
<text x="118.2" y="105.5">B1</text>
<text x="163.8" y="105.5">B1</text>
<text x="209.5" y="105.5">B1</text>
<text x="119.1" y="110.1">Q5</text>
<text x="164.8" y="110.1">Q5</text>
<text x="210.4" y="110.1">Q5</text>
<text x="109.7" y="116.7">Q4</text>
<text x="243.7" y="116.4">Q5</text>
<text x="272" y="120.2">A3</text>
<text x="163.3" y="129.4">D2</text>
<text x="209" y="129.4">D1</text>
<text x="254.7" y="129.4">D0</text>
<text x="64.8" y="141.3">Q4</text>
<text x="163.8" y="141.8">B0</text>
<text x="209.5" y="141.8">B0</text>
<text x="255.2" y="141.8">B0</text>
<text x="164.8" y="146.4">Q4</text>
<text x="210.4" y="146.4">Q4</text>
<text x="256.1" y="146.4">Q4</text>
<text x="157.9" y="153">Q3</text>
<text x="290.1" y="153">Q4</text>
<text x="318.6" y="158.3">A2</text>
<text x="119.4" y="163.9">Q3</text>
<text x="209" y="166.2">D2</text>
<text x="254.7" y="166.2">D1</text>
<text x="300.3" y="166.2">D0</text>
<text x="209.5" y="178.6">B2</text>
<text x="255.2" y="178.6">B2</text>
<text x="300.8" y="178.6">B2</text>
<text x="210.4" y="183.2">Q3</text>
<text x="256.1" y="183.2">Q3</text>
<text x="301.7" y="183.2">Q5</text>
<text x="180.5" y="190.3">Q2</text>
<text x="335" y="189.5">Q3</text>
<text x="363.4" y="191.3">A1</text>
<text x="254.7" y="202.9">D2</text>
<text x="300.3" y="202.9">D1</text>
<text x="346" y="202.9">D0</text>
<text x="255.2" y="215.4">B0</text>
<text x="300.8" y="215.4">B0</text>
<text x="346.5" y="215.4">B0</text>
<text x="256.1" y="219.9">Q2</text>
<text x="301.7" y="219.9">Q2</text>
<text x="347.4" y="219.9">Q2</text>
<text x="226.4" y="226.3">Q1</text>
<text x="381.4" y="226.5">Q2</text>
<text x="300.3" y="239.7">D2</text>
<text x="346" y="239.7">D1</text>
<text x="391.6" y="239.7">D0</text>
<text x="414.5" y="239.5">A0</text>
<text x="300.8" y="252.2">B2</text>
<text x="301.7" y="256.7">Q1</text>
<text x="346.5" y="252.2">B2</text>
<text x="347.4" y="256.7">Q1</text>
<text x="392.2" y="252.2">B2</text>
<text x="393.1" y="256.7">Q1</text>
<text x="268" y="263.1">Q0</text>
<text x="426.3" y="263.1">Q1</text>
<text x="343.2" y="268.9">D1</text>
<text x="300.3" y="271.9">D2</text>
<text x="392.9" y="271.9">D0</text>
<text x="435.6" y="295.3">'0'</text>
</g>
<text font-size="3.6" x="60.4" y="80.4">Q5</text>
<g font-size="3">
<text x="108.2" y="64.1" transform="rotate(-90 108.2 64.1)">Div_nMul</text>
<text x="153.9" y="64.1" transform="rotate(-90 153.9 64.1)">Div_nMul</text>
<text x="58.6" y="105.8">Mul[5]</text>
<text x="51.4" y="124.1" transform="rotate(90 51.4 124.1)">Mul[4]</text>
<text x="24.5" y="131.1">0</text>
<text x="39.2" y="131.1">1</text>
<text x="199.5" y="137.2" transform="rotate(-90 199.5 137.2)">Div_nMul</text>
<text x="245.2" y="137.2" transform="rotate(-90 245.2 137.2)">Div_nMul</text>
<text x="104.9" y="152.5" transform="rotate(90 104.9 152.5)">Mul[3]</text>
<text x="51.4" y="161.8">0</text>
<text x="66.1" y="161.8">1</text>
<text x="105.7" y="175">0</text>
<text x="120.4" y="175">1</text>
<text x="158.3" y="178.8" transform="rotate(90 158.3 178.8)">Mul[2]</text>
<text x="158" y="197.1">0</text>
<text x="172.7" y="197.1">1</text>
<text x="203.2" y="212.8" transform="rotate(90 203.2 212.8)">Mul[1]</text>
<text x="203.6" y="235.4">0</text>
<text x="218.3" y="235.4">1</text>
<text x="242.8" y="247.8" transform="rotate(90 242.8 247.8)">Mul[0]</text>
<text x="243.7" y="270.7">0</text>
<text x="258.4" y="270.7">1</text>
</g>
<g font-size="2.8">
<text x="197.8" y="67.7">Div_nMul</text>
<text x="198.5" y="79.4">Div_nMul</text>
<text x="153.9" y="102.1" transform="rotate(-90 153.9 102.1)">Div_nMul</text>
<text x="199.5" y="102.6" transform="rotate(-90 199.5 102.6)">Div_nMul</text>
<text x="243.4" y="104.5">Div_nMul</text>
<text x="4.5" y="132.9">Div_nMul</text>
<text x="289.1" y="140.8">Div_nMul</text>
<text x="30.6" y="163.4">Div_nMul</text>
<text x="85.6" y="176.8">Div_nMul</text>
<text x="245.2" y="175.2" transform="rotate(-90 245.2 175.2)">Div_nMul</text>
<text x="290.8" y="175.7" transform="rotate(-90 290.8 175.7)">Div_nMul</text>
<text x="334.7" y="177.6">Div_nMul</text>
<text x="138.1" y="198.9">Div_nMul</text>
<text x="290.8" y="210.8" transform="rotate(-90 290.8 210.8)">Div_nMul</text>
<text x="336.5" y="210.8" transform="rotate(-90 336.5 210.8)">Div_nMul</text>
<text x="380.4" y="214.4">Div_nMul</text>
<text x="183.8" y="237.2">Div_nMul</text>
<text x="336.5" y="248.2" transform="rotate(-90 336.5 248.2)">Div_nMul</text>
<text x="382.2" y="248.2" transform="rotate(-90 382.2 248.2)">Div_nMul</text>
<text x="426.1" y="251.1">Div_nMul</text>
<text x="223.6" y="272.4">Div_nMul</text>
<text x="315.6" y="272.2">R[0][2]</text>
<text x="343.5" y="287.9">R[0][2]</text>
<text x="387.9" y="287.9">R[0][2]</text>
<text x="296.3" y="288.2">R[0][2]</text>
</g>
<g font-size="2">
<text x="83.7" y="79.7">Cout</text>
<text x="97" y="79.1">Cin</text>
<text x="128" y="78.6">Cout</text>
<text x="143.1" y="78.6">Cin</text>
<text x="173.7" y="78.6">Cout</text>
<text x="188.7" y="78.6">Cin</text>
<text x="82.3" y="105.8">Cout</text>
<text x="83.2" y="113.4">R</text>
<text x="90" y="117.2">Cin</text>
<text x="128" y="115.7">Cout</text>
<text x="143.3" y="115.4">Cin</text>
<text x="173.7" y="115.4">Cout</text>
<text x="188.7" y="115.4">Cin</text>
<text x="219.3" y="115.4">Cout</text>
<text x="234.4" y="115.4">Cin</text>
<text x="128.5" y="141">Cout</text>
<text x="130.5" y="151.4">R</text>
<text x="142.8" y="151.4">Cin</text>
<text x="173.5" y="152.2">Cout</text>
<text x="188.3" y="152.2">Cin</text>
<text x="219.3" y="151.7">Cout</text>
<text x="234.4" y="151.7">Cin</text>
<text x="265" y="151.7">Cout</text>
<text x="280.1" y="151.7">Cin</text>
<text x="219.2" y="188.7">Cout</text>
<text x="234" y="188.7">Cin</text>
<text x="265" y="188.5">Cout</text>
<text x="280.1" y="188.5">Cin</text>
<text x="310.6" y="188.5">Cout</text>
<text x="325.7" y="188.5">Cin</text>
<text x="265.7" y="225.5">Cout</text>
<text x="278.4" y="225.5">Cin</text>
<text x="310.6" y="225.3">Cout</text>
<text x="325.7" y="225.3">Cin</text>
<text x="356.3" y="225.3">Cout</text>
<text x="371.4" y="225.3">Cin</text>
<text x="311.4" y="262.3">Cout</text>
<text x="326" y="262">Cin</text>
<text x="356.3" y="262">Cout</text>
<text x="371.4" y="262">Cin</text>
<text x="402" y="262">Cout</text>
<text x="416.4" y="262">Cin</text>
<text x="310.6" y="294.3">Cout</text>
<text x="325.1" y="294.3">Cin</text>
<text x="356.3" y="294.3">Cout</text>
<text x="370.7" y="294.3">Cin</text>
<text x="402" y="294.3">Cout</text>
<text x="416.4" y="294.3">Cin</text>
</g>
</svg>
